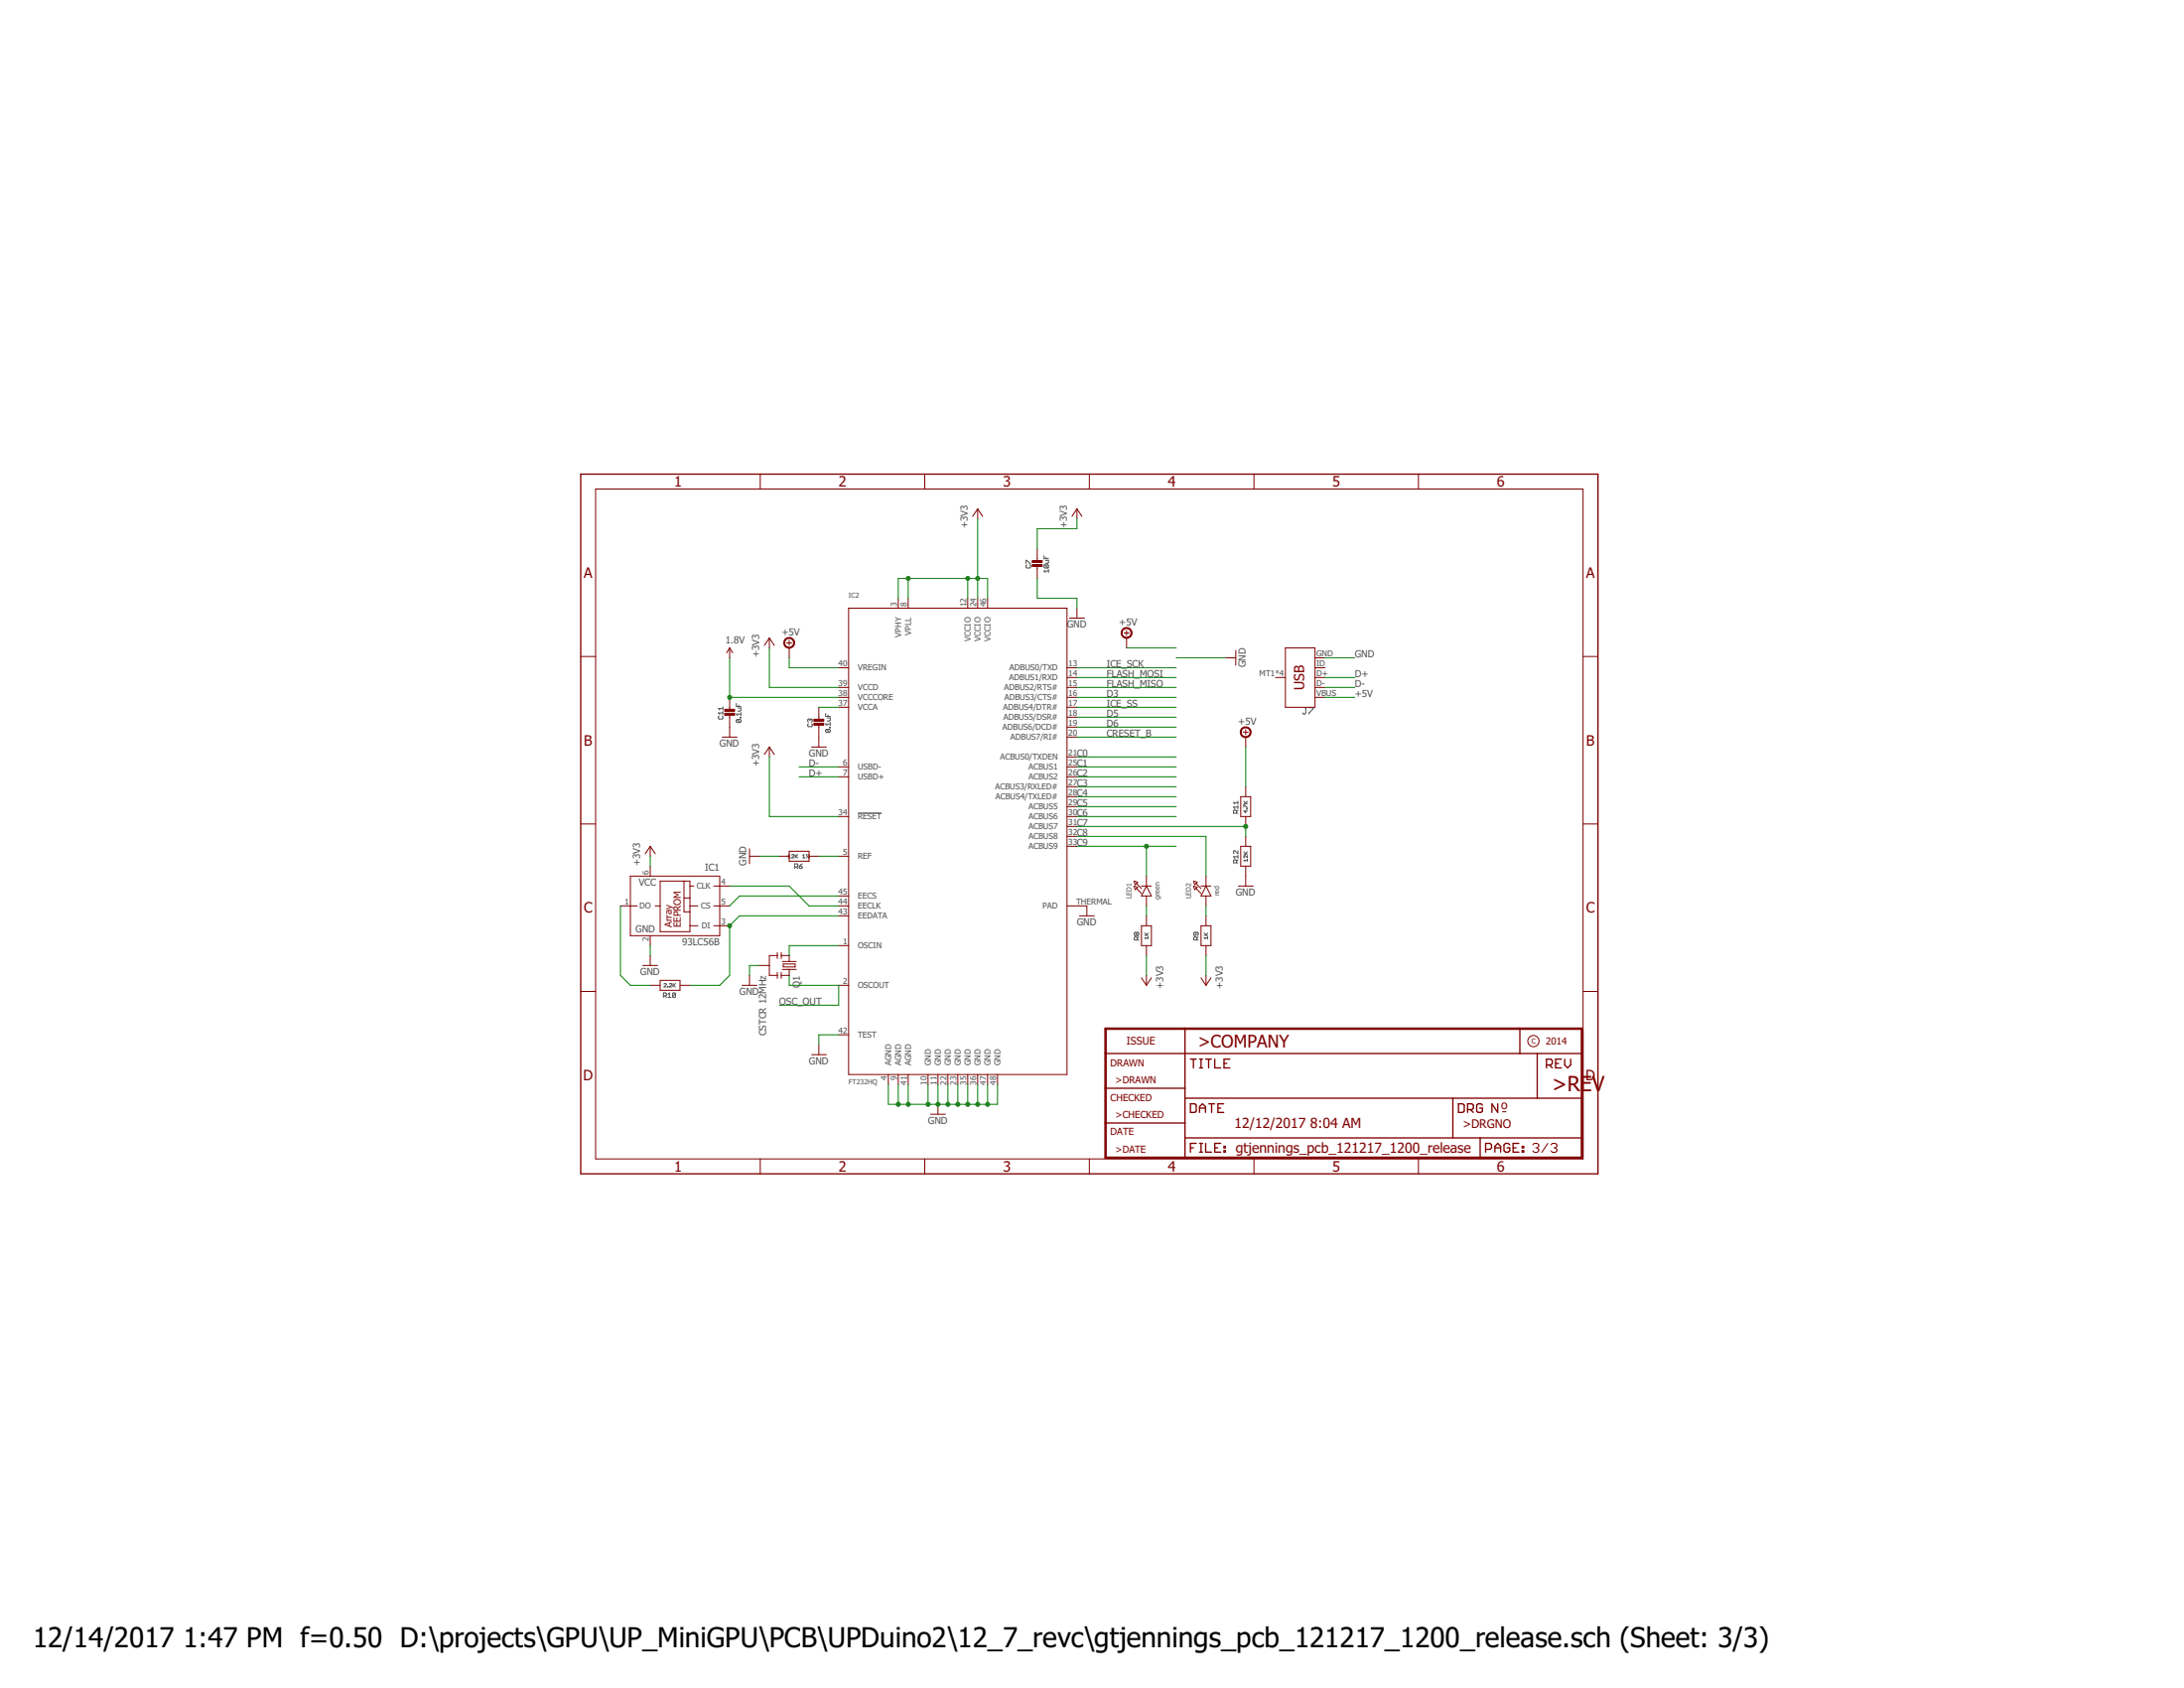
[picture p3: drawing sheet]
<svg xmlns="http://www.w3.org/2000/svg" width="279mm" height="216mm" viewBox="0 0 279 216" stroke-linecap="round" stroke-linejoin="round" font-family="sans-serif">
<g fill="none" stroke="#505050" stroke-width=".13">
<path d="M131.3 72.1v-.4l.5 .4M131.4 72.2l-.1 .1v.2l.1 .1h.3l.1-.1v-.2l-.1-.1M133.6 71.1v.4h.5M133.6 72.2h.4l.1 .1-.1 .3M133.6 72.2v.1v.3h.4M133.6 72.2l.4 .4M133.8 71.7h.3l-.1 .4h-.2M133.8 71.3v.2M134.1 73h-.5l.2 .2M134.1 72.8v.4M92 91.6l-.1 .1 .1 .3h.4l.1-.1-.1-.3M92.5 90.4v.4"/>
<path d="M92.5 91v.4M92.5 91.2h-.6l.2 .2M92.5 90.6h-.6l.2 .2M94.2 90v.4h.6M94.3 92l-.1 .1v.2l.1 .1h.4M94.3 92h.4l.1 .1v.2l-.1 .1M94.3 92l.4 .4M94.4 90.6h.4v.2l-.1 .2h-.3M94.5 90.2v.2M94.7 91.7h.1v.1h-.1zM94.8 91.1v.4M94.8 91.3h-.6l.2 .2"/>
<path d="M103.4 92.6h-.1l.1 .3h.4h.1l-.1-.3M103.6 92.1l-.1-.1-.2 .1 .1 .3M103.6 92.1l.1-.1 .2 .1-.1 .3M103.6 92.1v.1M105.6 91.2v.4h.6M105.7 93.3l-.1 .1v.2l.1 .1h.4M105.7 93.3h.4l.1 .1v.2l-.1 .1M105.7 93.3l.4 .4M105.8 91.8h.4v.3l-.1 .1h-.3M105.9 91.4v.2M106.1 93h.1v.1h-.1zM106.2 92.4v.4"/>
<path d="M106.2 92.6h-.6l.2 .2M166.9 90.5h.3M167 90.5v.7l-.1 .1h-.1l-.2-.1M167.5 90.5h.5v.2l-.5 .5v.1M100.8 109.5l.2-.2v.4M100.8 109.7h.3M101.3 109.4h.3l-.3 .3h.3M101.7 110.9h.3l.1-.1v-.2l-.1-.1h-.3v.6M101.7 109.3v.4M101.8 109.5l.2 .2M101.9 110.9l.2 .2M102 109.3l-.3 .3"/>
<path d="M102.3 110.8h.3v.2v.1h-.3zM102.6 110.5l-.3 .3M102.7 109.7h.3M102.7 109.5l.1-.2v.4M103.2 109.3v.1zM103.4 109.7h.1zM103.5 109.3l-.3 .4M109.7 104h3.1M145.4 119.4l-.1-.1-.2 .1v.1l.1 .2 .2-.2M145.4 119.4l.1-.1 .2 .1v.1l-.1 .2-.2-.2M145.4 119.4v.1M145.7 119.8l-.2 .2"/>
<path d="M146.5 119.6h.4M146.5 119.3l.2 .3M146.9 120h-.4l.1 .1M146.9 119.8v.3M146.9 119.3l-.2 .3M153 119.3v.2l-.1 .2-.2-.2 .1-.2h.4l.1 .1-.1 .3M153.3 119.8l-.2 .2M154.1 119.6h.4M154.1 119.3l.2 .3M154.5 120h-.4l.1 .1M154.5 119.8v.3M154.5 119.3l-.2 .3"/>
<path d="M158.2 104v-.3l-.1-.1h-.2l-.1 .4h.6M158.2 110.4v-.3l-.3-.1-.1 .1v.3h.6M158.4 108.8v.4l-.4-.4-.2 .1 .1 .3M158.4 103.6l-.2 .2M158.4 103.2h-.6l.2 .2M158.4 102.5v.3M158.4 103v.4M158.4 109.4v.4M158.4 102.7h-.6l.2 .1M158.4 110l-.2 .2M158.4 109.6h-.6l.2 .2M159.1 103.3v-.3l.5 .3"/>
<path d="M159.1 102.8h.5M159.1 102.5l.3 .3M159.1 109.2h.5M159.1 108.9l.3 .3M159.4 103.7v.2l-.3-.2h.5M159.5 103.4l.1 .1zM159.6 109.4v.3l-.3-.3-.2 .1 .1 .2M159.6 109.9v.3M159.6 102.5l-.2 .2M159.6 110h-.5l.2 .2M159.6 108.9l-.2 .3M84.9 127.4h.3l.1-.1v-.2l-.4-.1v.6"/>
<path d="M84.9 125.9l.1-.1 .2 .1-.3 .3h.3M85.1 127.4l.2 .2M85.4 126.2h.1zM85.4 127.2l.2-.2v.6M85.4 127.6h.5M85.6 125.9l.1-.1 .2 .1-.3 .3h.3M86.1 125.8v.4M86.2 126l.2 .2M86.4 125.8l-.3 .3M86.4 127.1l-.1-.1-.3 .1v.4M86.4 127.1v.4l-.1 .1-.3-.1M86.4 127.1l-.4 .4"/>
<path d="M145.5 120.2v-.3l-.1-.1-.3 .1v.3h.6M153.1 120.2v-.3l-.3-.1-.1 .1v.3h.6"/>
</g>
<g fill="none" stroke="#800000" stroke-width=".13">
<path d="M76.2 62.5h126.3v85.7h-126.3zM97.3 60.6v1.9M108.6 77.8h27.9v59.6h-27.9zM114.9 76.5v1.3M116.2 76.5v1.3M118.3 60.6v1.9M123.8 76.5v1.3M125.1 65.1v1.3M125.1 76.5v1.3M125.1 65.1l.6 .9M125.1 65.1l-.7 .9M126.3 76.5v1.3"/>
<path d="M132.7 70.2v1.6M132.7 72.3v1.7M136.8 79.1h1.9M137.8 65.1l.6 .9M137.8 65.1l-.7 .9M137.8 65.1v1.3M137.8 77.8v1.3M139.4 60.6v1.9M160.4 60.6v1.9M181.5 60.6v1.9M74.3 84h1.9M92.4 94.3h1.9"/>
<path d="M93.3 82.9l.4 .6M93.3 82.9l-.3 .6M93.3 82.9v1.2M93.3 89.2v1.6M93.3 91.4v2.9M98.4 81.6v1.3M98.4 95.5v1.3M98.4 81.6l.7 .9M98.4 81.6l-.6 .9M98.4 95.5l.7 1M98.4 95.5l-.6 1M100.6 82.2h.7"/>
<path d="M101 81.9v.6M101 82.9v1.2M103.8 95.5h1.9M104.8 90.5v1.6M104.8 92.6v2.9M107.3 85.4h1.3M107.3 87.9h1.3M107.3 89.2h1.3M107.3 90.5h1.3M107.3 98.1h1.3M107.3 99.4h1.3M136.5 85.4h1.3"/>
<path d="M136.5 86.7h1.3M136.5 87.9h1.3M136.5 89.2h1.3M136.5 90.5h1.3M136.5 91.7h1.3M136.5 93h1.3M136.5 94.3h1.3M136.5 96.8h1.3M136.5 98.1h1.3M136.5 99.4h1.3M143.8 81h.6M144.1 80.6v.7"/>
<path d="M144.1 81.6v1.3M156.8 84.1h1.3M158.1 83.2v1.9M159 93.6h.7M159.4 93.3v.7M159.4 94.3v1.2M163.2 86.7h1.2M164.4 82.9h3.8v7.6h-3.8zM168.2 85.4h1.3M168.2 86.7h1.3M168.2 87.9h1.3M168.2 89.2h1.3"/>
<path d="M168.2 84.1h1.3M202.5 84h1.9M74.3 105.4h1.9M79.4 115.9h2.1M80.6 112.1h11.5v7.6h-11.5zM83.2 108.2v1.3M83.2 110.8v1.3M83.2 119.7v1.2M83.2 108.2l.6 1M83.2 108.2l-.7 1M83.8 115.9h.7M84.5 112.7h3.8v6.5h-3.8z"/>
<path d="M87.5 112.7v3.9h.8M87.5 114.9h.8M88.3 115.9h1M88.3 118.4h1M88.3 113.3h.5M91.3 115.9h2M91.3 118.4h2M91.3 113.3h2M95.9 109.5h1.3M95.9 108.6v1.9M99.7 109.5h1.3M101 108.9h2.5v1.3h-2.5z"/>
<path d="M103.5 109.5h1.3M107.3 104.4h1.3M107.3 109.5h1.3M107.3 114.6h1.3M107.3 115.9h1.3M107.3 117.1h1.3M136.5 100.6h1.3M136.5 101.9h1.3M136.5 103.2h1.3M136.5 104.4h1.3M136.5 105.7h1.3M136.5 115.9h2.5v1.2"/>
<path d="M136.5 107h1.3M136.5 108.2h1.3M138.1 117.1h1.9M145.1 113.3l.4 .2-.3 .3zM145.1 112.7l.4 .1-.3 .4zM145.4 113l.6 .6M145.4 113.6l.6 .7M146 118.4h1.3v2.5h-1.3zM146 113.3h1.3M146.7 113.3l.6 1.3h-1.3zM146.7 112.1v1.2M146.7 114.6v1.3"/>
<path d="M146.7 117.1v1.3M152.7 113.3l.5 .2-.4 .3zM152.7 112.7l.5 .1-.4 .4zM153 113l.6 .6M153 113.6l.6 .7M153.6 118.4h1.3v2.5h-1.3zM153.6 113.3h1.3M154.3 113.3l.6 1.3h-1.3zM154.3 112.1v1.2M154.3 114.6v1.3M154.3 117.1v1.3M158.4 113.3h1.9"/>
<path d="M158.7 101.9h1.3v2.5h-1.3zM158.7 108.2h1.3v2.6h-1.3zM159.4 100.6v1.3M159.4 104.4v1.3M159.4 107v1.2M159.4 110.8v2.5M202.5 105.4h1.9M74.3 126.8h1.9M82.2 123.5h1.9M83.2 126h1.3M83.2 122.2v1.3M84.5 125.4h2.5v1.3h-2.5z"/>
<path d="M87 126h1.3M94.9 126h1.9M95.9 124.8v1.2M97.2 123.5h1.2M99.4 122.2h-1v2.6h1M99.4 121.8v.8M99.4 124.4v.7M99.9 122.2h1.1v.8M99.9 121.8v.8M99.9 124.4v.7M100.1 124h1.8M100.1 123h1.8"/>
<path d="M100.2 123.3h1.5v.4h-1.5zM101 124v.8h-1.1M103.8 134.9h1.9M104.8 133.6v1.3M107.3 120.9h1.3M107.3 126h1.3M107.3 132.4h1.3M113.6 137.4v1.3M114.9 137.4v1.3M116.2 137.4v1.3M118.7 137.4v1.3M120 137.4v1.3"/>
<path d="M121.3 137.4v1.3M122.5 137.4v1.3M123.8 137.4v1.3M125.1 137.4v1.3M126.3 137.4v1.3M127.6 137.4v1.3M146 125.1l.7 .9M146.7 120.9v1.3M146.7 124.8v1.2M147.3 125.1l-.6 .9M153.6 125.1l.7 .9M154.3 120.9v1.3"/>
<path d="M154.3 124.8v1.2M154.9 125.1l-.6 .9M202.5 126.8h1.9M97.3 148.2v1.9M118.3 148.2v1.9M119 142.5h1.9M120 141.2v1.3M139.4 148.2v1.9M160.4 148.2v1.9M181.5 148.2v1.9M192.2 142.2h.5M196.1 146.4l.2-.2h.4l.1 .2v.2l-.1 .2"/>
<path d="M196.5 146.8h.2M196.7 146.8l.1 .2v.2l-.1 .2h-.4l-.2-.2M198 146.2l-.7 1.2M198.4 146.4l.2-.2h.4l.2 .2v.2l-.2 .2M198.8 146.8h.2M199 146.8l.2 .2v.2l-.2 .2h-.4l-.2-.2"/>
<circle cx="196.2" cy="133.2" r=".72"/>
</g>
<g fill="#800000" stroke="#800000" stroke-width=".13">
<path d="M100.4 81.8a.7 .7 0 0 1 1.1 0 .7 .7 0 0 1-.3 1.1 .7 .7 0 0 1-.9-.7h.1a.58 .58 0 0 1 .8-.5 .58 .58 0 0 1 .1 1 .58 .58 0 0 1-.9-.3v-.2h-.1z" fill-rule="evenodd"/>
<path d="M158.8 93.2a.7 .7 0 0 1 1.1 0 .7 .7 0 0 1-.3 1.1 .7 .7 0 0 1-.9-.7h.1a.58 .58 0 0 1 .8-.4 .58 .58 0 0 1 .1 .9 .58 .58 0 0 1-.9-.2v-.3h-.1z" fill-rule="evenodd"/>
<path d="M143.6 80.5a.7 .7 0 0 1 1.1 .1 .7 .7 0 0 1-.4 1 .7 .7 0 0 1-.9-.6h.2a.58 .58 0 0 1 .8-.5 .58 .58 0 0 1 .1 .9 .58 .58 0 0 1-.9-.2v-.2h-.2z" fill-rule="evenodd"/>
</g>
<g fill="#800000" stroke="#800000" stroke-width=".13">
<path d="M104.1 92.5h1.3v.3h-1.3z"/>
<path d="M104.1 92h1.3v.2h-1.3z"/>
<path d="M132.1 72.2h1.2v.3h-1.2z"/>
<path d="M132.1 71.7h1.2v.2h-1.2z"/>
<path d="M92.7 91.2h1.3v.3h-1.3z"/>
<path d="M92.7 90.7h1.3v.3h-1.3z"/>
</g>
<g fill="none" stroke="#800000" stroke-width=".17">
<path d="M74.3 60.6h130.1v89.5h-130.1zM141.4 134.7h61M141.4 139.2h10.2M151.6 131.6v16.5M152.3 135.5h.7M152.7 135.5v1.1M153.5 135.5h.3M153.5 136.6h.3M153.6 135.5v1.1M154.2 135.5h.8M154.6 135.5v1.1M155.4 135.5v1.1h.8"/>
<path d="M156.6 136h.4M157.3 135.5h-.7v1.1h.7M194.4 131.6v3.1M196.7 134.7v5.8M197.8 136.2h.6l.2-.2v-.4l-.2-.1h-.6v1.1M198.2 136.2l.4 .4M199 136h.4M199.7 135.5h-.7v1.1h.7M200.2 135.5v.7l.4 .4 .3-.4v-.7M141.4 143.6h10.2M151.6 145.5h50.8M151.6 140.5h50.8"/>
<path d="M152.3 141.2h.6l.1 .2v.7l-.1 .2h-.6zM152.3 146.8h.4M153 146.2h-.7v1.2M153.5 141.7h.7M153.5 142.3v-.8l.3-.3 .4 .3v.8M153.5 146.2h.3M153.5 147.4h.3M153.6 146.2v1.2M154.2 146.2v1.2h.8M154.6 141.2h.8M155 141.2v1.1M155.4 146.8h.4"/>
<path d="M155.8 141.7h.4M156.2 146.2h-.8v1.2h.8M156.5 141.2h-.7v1.1h.7M156.6 146.6h.2v.2h-.2zM156.6 147.2h.2v.2h-.2zM185.9 140.5v5M186.6 141.2h.5l.2 .2v.7l-.2 .2h-.5zM187.7 141.9h.6l.2-.2v-.3l-.2-.2h-.6v1.1M188.1 141.9l.4 .4M189.4 145.5v2.6M189.7 141.4l-.2-.2h-.4l-.2 .2v.7l.2 .2h.4l.2-.2v-.4h-.4M190.1 147h.5l.2-.2v-.4l-.2-.2h-.5v1.2"/>
<path d="M191.2 146.8h.8M191.2 147.4v-.8l.4-.4 .4 .4v.8M191.6 141.2v1.1l-.7-1.1v1.1M193.1 146.4l-.1-.2h-.4l-.2 .2v.8l.2 .2h.4l.1-.2v-.4h-.3M193.6 146.8h.4M194.3 146.2h-.7v1.2h.7M194.7 146.6h.2v.2h-.2zM194.7 147.2h.2v.2h-.2z"/>
</g>
<path d="M141.4 131.6h61v16.5h-61z" fill="none" stroke="#800000" stroke-width=".32"/>
<g fill="none" stroke="#008000" stroke-width=".13">
<path d="M114.9 76.5v-2.5h11.4v2.5M116.2 74v2.5M123.8 74v2.5M125.1 66.4v10.1M132.7 74v2.5h5.1v1.3M137.8 66.4v1.2h-5.1v2.6M93.3 84.1v5.1h14M98.4 82.9v5h8.9M98.4 96.8v7.6h8.9M101 84.1v1.3h6.3M102.2 99.4h5.1M102.2 98.1h5.1"/>
<path d="M104.8 90.5h2.5M137.8 85.4h12.7M137.8 89.2h12.7M137.8 99.4h12.7M137.8 86.7h12.7M137.8 98.1h12.7M137.8 87.9h12.7M137.8 90.5h12.7M137.8 91.7h12.7M137.8 93h12.7M137.8 94.3h12.7M137.8 96.8h12.7"/>
<path d="M144.1 82.9h6.4M150.5 84.1h6.3M159.4 95.5v5.1M169.5 89.2h3.8M169.5 86.7h3.8M169.5 87.9h3.8M169.5 84.1h3.8M79.4 115.9v8.9l1.2 1.2h2.6M83.2 109.5v1.3M93.3 113.3h7.7l2.5 2.6h3.8M97.2 109.5h2.5M104.8 109.5h2.5"/>
<path d="M107.3 117.1h-12.7l-1.3 1.3v6.4l-1.2 1.2h-3.8M107.3 114.6h-12.7l-1.3 1.3M137.8 105.7h21.6v1.3M137.8 104.4h12.7M137.8 107h16.5v5.1M137.8 108.2h12.7M137.8 100.6h12.7M137.8 101.9h12.7M137.8 103.2h12.7M146.7 108.2v3.9M146.7 115.9v1.2M154.3 115.9v1.2"/>
<path d="M83.2 120.9v1.3M97.2 123.5h-1.3v1.3M101 124.8v1.2h6.3v2.6h-7.6M107.3 120.9h-6.3v1.3M107.3 132.4h-2.5v1.2M113.6 138.7v2.5h14v-2.5M114.9 138.7v2.5M116.2 138.7v2.5M118.7 138.7v2.5M120 138.7v2.5M121.3 138.7v2.5M122.5 138.7v2.5"/>
<path d="M123.8 138.7v2.5M125.1 138.7v2.5M126.3 138.7v2.5M146.7 122.2v2.6M154.3 122.2v2.6"/>
</g>
<g fill="#008000" stroke="#008000" stroke-width=".13">
<circle cx="120" cy="141.2" r=".25"/>
<circle cx="126.3" cy="141.2" r=".25"/>
<circle cx="125.1" cy="141.2" r=".25"/>
<circle cx="123.8" cy="141.2" r=".25"/>
<circle cx="122.5" cy="141.2" r=".25"/>
<circle cx="121.3" cy="141.2" r=".25"/>
<circle cx="118.7" cy="141.2" r=".25"/>
<circle cx="116.2" cy="141.2" r=".25"/>
<circle cx="114.9" cy="141.2" r=".25"/>
<circle cx="93.3" cy="89.2" r=".25"/>
<circle cx="125.1" cy="74" r=".25"/>
<circle cx="116.2" cy="74" r=".25"/>
<circle cx="123.8" cy="74" r=".25"/>
<circle cx="146.7" cy="108.2" r=".25"/>
<circle cx="93.3" cy="118.4" r=".25"/>
<circle cx="159.4" cy="105.7" r=".25"/>
</g>
<g font-size="3.5">
<text x="4.2" y="210.7">12/14/2017</text>
<text x="23.4" y="210.7">1:47 PM f=0.50 D:\projects\GPU\UP_MiniGPU\PCB\UPDuino2\12_7_revc\gtjennings_pcb_121217_1200_release.sch (Sheet: 3/3)</text>
</g>
<text font-size="2.7" fill="#800000" x="198.6" y="139.5">&gt;REV</text>
<text font-size="2.2" fill="#800000" x="153.3" y="134">&gt;COMPANY</text>
<g font-size="1.8" fill="#800000">
<text x="86.2" y="62.3">1</text>
<text x="107.3" y="62.3">2</text>
<text x="128.3" y="62.3">3</text>
<text x="149.4" y="62.3">4</text>
<text x="170.5" y="62.3">5</text>
<text x="191.5" y="62.3">6</text>
<text x="74.7" y="73.9">A</text>
<text x="202.9" y="73.9">A</text>
<text x="166.8" y="88.2" transform="rotate(-90 166.8 88.2)">USB</text>
<text x="74.7" y="95.3">B</text>
<text x="202.9" y="95.3">B</text>
<text x="74.7" y="116.8">C</text>
<text x="202.9" y="116.8">C</text>
<text x="74.6" y="138.2">D</text>
<text x="202.9" y="138.2">D</text>
<text x="86.2" y="149.8">1</text>
<text x="107.3" y="149.8">2</text>
<text x="128.3" y="149.8">3</text>
<text x="149.4" y="149.8">4</text>
<text x="157.9" y="144.3">12/12/2017</text>
<text x="158.1" y="147.4">gtjennings_pcb_121217_1200_release</text>
<text x="167.6" y="144.3">8:04 AM</text>
<text x="170.5" y="149.8">5</text>
<text x="191.5" y="149.8">6</text>
</g>
<g font-size="1.5" fill="#800000">
<text x="192.1" y="141.9">o</text>
<text x="187.1" y="144.3">&gt;DRGNO</text>
</g>
<text font-size="1.4" fill="#800000" x="144.1" y="133.6">ISSUE</text>
<g font-size="1.2" fill="#505050">
<text x="123.8" y="67.6" transform="rotate(-90 123.8 67.6)">+3V3</text>
<text x="136.5" y="67.6" transform="rotate(-90 136.5 67.6)">+3V3</text>
<text x="92.8" y="82.4">1.8V</text>
<text x="100" y="81.3">+5V</text>
<text x="136.5" y="80.3">GND</text>
<text x="143.2" y="80">+5V</text>
<text x="97.1" y="84.1" transform="rotate(-90 97.1 84.1)">+3V3</text>
<text x="141.6" y="85.4">ICE_SCK</text>
<text x="141.6" y="89.2">D3</text>
<text x="141.6" y="86.7">FLASH_MOSI</text>
<text x="141.6" y="87.9">FLASH_MISO</text>
<text x="159.4" y="85.4" transform="rotate(-90 159.4 85.4)">GND</text>
<text x="173.3" y="89.2">+5V</text>
<text x="173.3" y="86.7">D+</text>
<text x="173.3" y="87.9">D-</text>
<text x="173.3" y="84.1">GND</text>
<text x="92.1" y="95.6">GND</text>
<text x="141.6" y="90.5">ICE_SS</text>
<text x="141.6" y="91.7">D5</text>
<text x="141.6" y="93">D6</text>
<text x="141.6" y="94.3">CRESET_B</text>
<text x="158.4" y="92.7">+5V</text>
<text x="97.1" y="98.1" transform="rotate(-90 97.1 98.1)">+3V3</text>
<text x="103.5" y="96.8">GND</text>
<text x="103.5" y="99.4">D+</text>
<text x="103.5" y="98.1">D-</text>
<text x="137.8" y="96.8">C0</text>
<text x="137.8" y="98.1">C1</text>
<text x="137.8" y="99.4">C2</text>
<text x="137.8" y="100.6">C3</text>
<text x="137.8" y="101.9">C4</text>
<text x="137.8" y="107">C8</text>
<text x="137.8" y="105.7">C7</text>
<text x="137.8" y="103.2">C5</text>
<text x="137.8" y="104.4">C6</text>
<text x="81.7" y="113.3">VCC</text>
<text x="81.9" y="110.8" transform="rotate(-90 81.9 110.8)">+3V3</text>
<text x="90.2" y="111.4">IC1</text>
<text x="95.5" y="110.7" transform="rotate(-90 95.5 110.7)">GND</text>
<text x="137.8" y="108.2">C9</text>
<text x="81.3" y="119.3">GND</text>
<text x="137.8" y="118.4">GND</text>
<text x="158.1" y="114.6">GND</text>
<text x="81.9" y="124.7">GND</text>
<text x="87.3" y="120.9">93LC56B</text>
<text x="94.6" y="127.3">GND</text>
<text x="99.7" y="128.6">OSC_OUT</text>
<text x="102.4" y="126.3" transform="rotate(-90 102.4 126.3)">Q1</text>
<text x="148.8" y="126.5" transform="rotate(-90 148.8 126.5)">+3V3</text>
<text x="156.4" y="126.5" transform="rotate(-90 156.4 126.5)">+3V3</text>
<text x="98" y="132.5" transform="rotate(-90 98 132.5)">CSTCR 12MHz</text>
<text x="103.5" y="136.2">GND</text>
<text x="118.7" y="143.8">GND</text>
</g>
<g font-size="1.2" fill="#800000">
<text x="86" y="118.7" transform="rotate(-90 86 118.7)">Array</text>
<text x="87.1" y="118.7" transform="rotate(-90 87.1 118.7)">EEPROM</text>
<text x="142.1" y="136.3">DRAWN</text>
<text x="197.8" y="133.6">2014</text>
<text x="142.1" y="140.8">CHECKED</text>
<text x="142.7" y="138.6">&gt;DRAWN</text>
<text x="142.7" y="143">&gt;CHECKED</text>
<text x="142.1" y="145.2">DATE</text>
<text x="142.7" y="147.4">&gt;DATE</text>
</g>
<g font-size="1.1" fill="#505050">
<text x="114.7" y="77.6" transform="rotate(-90 114.7 77.6)">3</text>
<text x="116" y="77.6" transform="rotate(-90 116 77.6)">8</text>
<text x="123.6" y="77.6" transform="rotate(-90 123.6 77.6)">12</text>
<text x="124.9" y="77.6" transform="rotate(-90 124.9 77.6)">24</text>
<text x="126.2" y="77.6" transform="rotate(-90 126.2 77.6)">46</text>
<text x="115.3" y="81.5" transform="rotate(-90 115.3 81.5)">VPHY</text>
<text x="116.6" y="81.2" transform="rotate(-90 116.6 81.2)">VPLL</text>
<text x="124.2" y="82" transform="rotate(-90 124.2 82)">VCCIO</text>
<text x="125.5" y="82" transform="rotate(-90 125.5 82)">VCCIO</text>
<text x="126.7" y="82" transform="rotate(-90 126.7 82)">VCCIO</text>
<text x="168.4" y="83.9">GND</text>
<text x="107.3" y="85.2">40</text>
<text x="107.3" y="89">38</text>
<text x="107.3" y="87.8">39</text>
<text x="109.7" y="85.8">VREGIN</text>
<text x="109.7" y="89.6">VCCCORE</text>
<text x="109.7" y="88.3">VCCD</text>
<text x="128.5" y="88.3">ADBUS2/RTS#</text>
<text x="128.5" y="89.6">ADBUS3/CTS#</text>
<text x="129.1" y="87">ADBUS1/RXD</text>
<text x="129.2" y="85.8">ADBUS0/TXD</text>
<text x="136.7" y="85.2">13</text>
<text x="136.7" y="86.5">14</text>
<text x="136.7" y="87.8">15</text>
<text x="136.7" y="89">16</text>
<text x="161.1" y="86.5">MT1*4</text>
<text x="168.4" y="86.5">D+</text>
<text x="168.4" y="87.8">D-</text>
<text x="168.4" y="89">VBUS</text>
<text x="168.4" y="85.2">ID</text>
<text x="107.3" y="90.3">37</text>
<text x="109.7" y="90.9">VCCA</text>
<text x="128.3" y="93.4">ADBUS6/DCD#</text>
<text x="128.4" y="90.9">ADBUS4/DTR#</text>
<text x="128.4" y="92.1">ADBUS5/DSR#</text>
<text x="129.3" y="94.7">ADBUS7/RI#</text>
<text x="136.7" y="90.3">17</text>
<text x="136.7" y="91.6">18</text>
<text x="136.7" y="92.8">19</text>
<text x="136.7" y="94.1">20</text>
<text x="107.8" y="97.9">6</text>
<text x="107.8" y="99.2">7</text>
<text x="109.7" y="98.5">USBD-</text>
<text x="109.7" y="99.7">USBD+</text>
<text x="127.3" y="101">ACBUS3/RXLED#</text>
<text x="127.9" y="97.2">ACBUS0/TXDEN</text>
<text x="131.6" y="98.5">ACBUS1</text>
<text x="131.6" y="99.7">ACBUS2</text>
<text x="136.7" y="96.6">21</text>
<text x="136.7" y="97.9">25</text>
<text x="136.7" y="99.2">26</text>
<text x="136.7" y="100.5">27</text>
<text x="136.7" y="101.7">28</text>
<text x="107.3" y="104.3">34</text>
<text x="109.7" y="104.8">RESET</text>
<text x="127.4" y="102.3">ACBUS4/TXLED#</text>
<text x="131.6" y="103.5">ACBUS5</text>
<text x="131.6" y="104.8">ACBUS6</text>
<text x="131.6" y="106.1">ACBUS7</text>
<text x="131.6" y="107.4">ACBUS8</text>
<text x="136.7" y="103">29</text>
<text x="136.7" y="104.3">30</text>
<text x="136.7" y="105.5">31</text>
<text x="136.7" y="106.8">32</text>
<text x="83" y="111.9" transform="rotate(-90 83 111.9)">6</text>
<text x="89.1" y="113.7">CLK</text>
<text x="92.2" y="113.1">4</text>
<text x="107.8" y="109.3">5</text>
<text x="109.7" y="109.9">REF</text>
<text x="131.6" y="108.6">ACBUS9</text>
<text x="136.7" y="108.1">33</text>
<text x="79.9" y="115.7">1</text>
<text x="81.8" y="116.2">DO</text>
<text x="89.7" y="116.2">CS</text>
<text x="89.8" y="118.8">DI</text>
<text x="92.2" y="118.2">3</text>
<text x="92.2" y="115.7">5</text>
<text x="107.3" y="114.4">45</text>
<text x="107.3" y="115.7">44</text>
<text x="107.3" y="117">43</text>
<text x="109.7" y="115">EECS</text>
<text x="109.7" y="116.2">EECLK</text>
<text x="109.7" y="117.5">EEDATA</text>
<text x="133.4" y="116.2">PAD</text>
<text x="137.7" y="115.7">THERMAL</text>
<text x="83" y="120.4" transform="rotate(-90 83 120.4)">2</text>
<text x="107.8" y="120.8">1</text>
<text x="107.8" y="125.8">2</text>
<text x="109.7" y="121.3">OSCIN</text>
<text x="109.7" y="126.4">OSCOUT</text>
<text x="107.3" y="132.2">42</text>
<text x="109.7" y="132.7">TEST</text>
<text x="114" y="136.3" transform="rotate(-90 114 136.3)">AGND</text>
<text x="115.3" y="136.3" transform="rotate(-90 115.3 136.3)">AGND</text>
<text x="116.6" y="136.3" transform="rotate(-90 116.6 136.3)">AGND</text>
<text x="119.1" y="136.3" transform="rotate(-90 119.1 136.3)">GND</text>
<text x="120.4" y="136.3" transform="rotate(-90 120.4 136.3)">GND</text>
<text x="121.6" y="136.3" transform="rotate(-90 121.6 136.3)">GND</text>
<text x="122.9" y="136.3" transform="rotate(-90 122.9 136.3)">GND</text>
<text x="124.2" y="136.3" transform="rotate(-90 124.2 136.3)">GND</text>
<text x="125.5" y="136.3" transform="rotate(-90 125.5 136.3)">GND</text>
<text x="126.7" y="136.3" transform="rotate(-90 126.7 136.3)">GND</text>
<text x="128" y="136.3" transform="rotate(-90 128 136.3)">GND</text>
<text x="113.5" y="138.2" transform="rotate(-90 113.5 138.2)">4</text>
<text x="114.7" y="138.2" transform="rotate(-90 114.7 138.2)">9</text>
<text x="116" y="138.8" transform="rotate(-90 116 138.8)">41</text>
<text x="118.6" y="138.8" transform="rotate(-90 118.6 138.8)">10</text>
<text x="119.8" y="138.8" transform="rotate(-90 119.8 138.8)">11</text>
<text x="121.1" y="138.8" transform="rotate(-90 121.1 138.8)">22</text>
<text x="122.4" y="138.8" transform="rotate(-90 122.4 138.8)">23</text>
<text x="123.6" y="138.8" transform="rotate(-90 123.6 138.8)">35</text>
<text x="124.9" y="138.8" transform="rotate(-90 124.9 138.8)">36</text>
<text x="126.2" y="138.8" transform="rotate(-90 126.2 138.8)">47</text>
<text x="127.4" y="138.8" transform="rotate(-90 127.4 138.8)">48</text>
</g>
<g font-size=".9" fill="#505050">
<text x="108.6" y="76.5">IC2</text>
<text x="144.8" y="115" transform="rotate(-90 144.8 115)">LED1</text>
<text x="148.4" y="115.1" transform="rotate(-90 148.4 115.1)">green</text>
<text x="152.4" y="115" transform="rotate(-90 152.4 115)">LED2</text>
<text x="156" y="114.6" transform="rotate(-90 156 114.6)">red</text>
<text x="108.6" y="138.7">FT232HQ</text>
</g>
<text font-size=".9" fill="#800000" x="195.9" y="133.5">C</text>
</svg>
